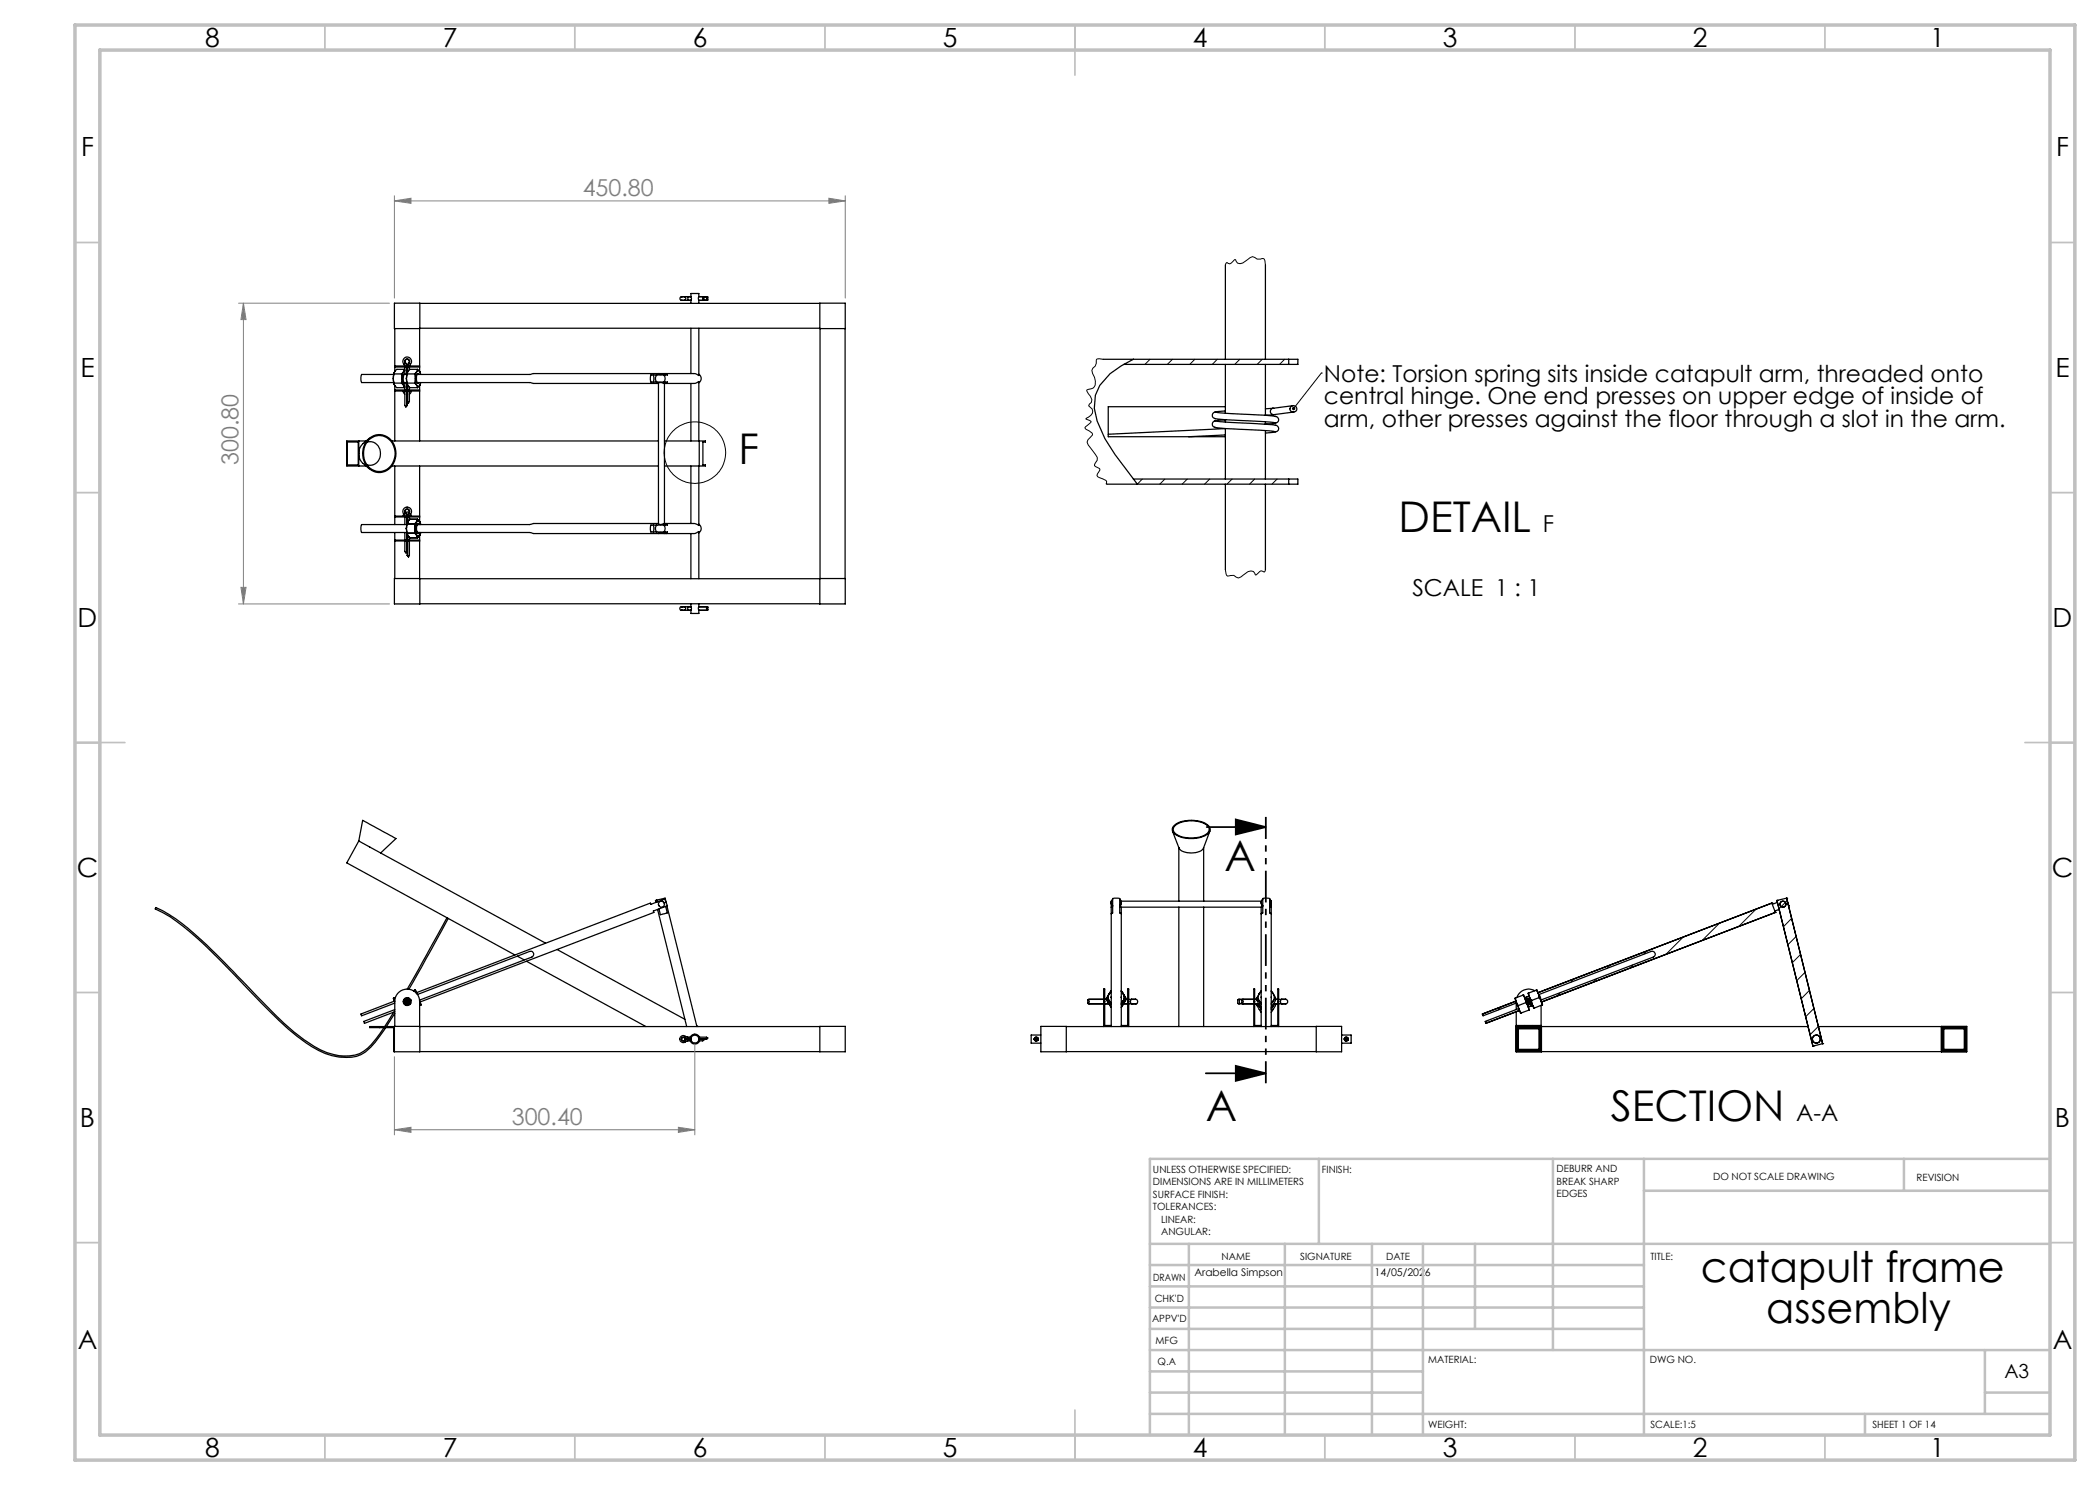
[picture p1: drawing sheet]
<svg xmlns="http://www.w3.org/2000/svg" width="420mm" height="297mm" viewBox="0 0 420 297" stroke-linecap="round" stroke-linejoin="round" font-family="sans-serif">
<g fill="none" stroke="#000" stroke-width=".25">
<path d="M136.3 59.3a.38 .38 0 0 0-.3 .4 .38 .38 0 0 0 .3 .4M136.3 59.3h.1M136.3 59.3h.6M136.9 59.3a.43 .43 0 0 1 0 .8M136.9 59.3h.7M136.9 59.3h.1M137.6 59.3v.8M137.6 59.3h.1M137.6 59.3h.6M139.8 59.3h1.6M140.6 59.3l.2 .1M140.8 59.4h.5"/>
<path d="M140.8 59.4a.3 .3 0 0 0-.3 .3 .3 .3 0 0 0 .3 .3M140.8 59.4v.6M141.3 59.4v.6M141.4 59.3l.2 .1v.6l-.2 .1M141.4 59.3l-.1 .1M245.1 53v18.9M253.1 53v18.9M78.7 75.7l.1 .9M78.7 75.7l.1 1.2M78.7 74.9h-6.4l-.1 .6 .1 1h6.4M78.8 74.8l-.1 .9M78.8 76.6l.2 .5"/>
<path d="M78.8 76.6h1.5M78.8 74.8h1.5M78.8 74.5l-.1 1.2M79 77.1l.4 .4h1.5M79 74.3l-.2 .5M79 73.2h4.9M79 73.4h4.9M79 78h4.9M79 78.2h4.9M79 65.7v8.6M79 77.1v11.1M80.3 74.8l.1 .9"/>
<path d="M80.3 76.6l.4 .5M80.4 75.7l-.1 .9M80.4 75.7l.3 1.4M80.6 78.2l.4 .6M80.7 74.3l-.3 1.4M80.7 77.1l.3 .2M80.7 74.3l-.4 .5M80.7 77.1l.2 .4M80.8 72.8a.87 .87 0 0 1 0-1.2 .87 .87 0 0 1 1.2 0 .87 .87 0 0 1 .1 1.2M80.8 72.8l.2 .4M80.9 73.9l-.2 .4M80.9 73.9h-1.5l-.4 .4"/>
<path d="M80.9 73.9l.1 .1M81 78.2v2.9l.2 .3 .2-.2M81 74.1l-.3 .2M81 74.7a1.69 1.69 0 0 0 0 2M81 73.4v1.5h-.2h.6M81 76.5v1.5M81 77.5h-.1M81.1 72.6a.49 .49 0 0 1 0-.7 .49 .49 0 0 1 .7 0 .49 .49 0 0 1 0 .7M81.1 72.6l.3 .6M81.1 72.6l-.3 .2M81.1 72.6a.43 .43 0 0 1 0-.6 .43 .43 0 0 1 .6 0 .43 .43 0 0 1 0 .6M81.1 72.6h.1"/>
<path d="M81.3 75.7l.1 .9M81.3 75.7l.2 1.2M81.4 73.4v1.5M81.4 76.5v1.5M81.4 78.2v3M81.4 76.5h-.6h.2M81.4 74.8l-.1 .9M81.4 76.6l.2 .5 .4 .4h1.5M81.4 73.4v1.2M81.4 76.8v1.2M81.4 76.6h1.5M81.4 74.8h1.5"/>
<path d="M81.5 74.5l-.2 1.2M81.5 73.4v1M81.5 76.9v1.1M81.5 78.2v2.2M81.7 72.6l-.2 .6M81.7 72.6h.1M81.8 72.6l-.3 .6M81.8 72.6l.3 .2M81.9 78.2v2.1l-.2 .3-.2-.2M81.9 73.4v.5M81.9 77.4v.6M82.1 72.8l-.2 .4"/>
<path d="M82.2 78.2v.3l-.3 .3M82.9 74.8l.2 .9M82.9 76.6l.5 .5M83.1 75.7l-.2 .9M83.1 75.7l.3 1.4M83.4 74.3l-.3 1.4M83.4 74.3a.29 .29 0 0 1 .2-.2 .29 .29 0 0 1 .3 .2M83.4 77.1a.29 .29 0 0 0 .2 .2 .29 .29 0 0 0 .3-.2M83.4 74.3l-.5 .5M83.4 77.1l.1 .4M83.5 73.9h-1.5l-.4 .4-.2 .5M83.5 73.9l-.1 .4"/>
<path d="M83.5 73.9l.4 .4M83.6 76.5h-.2l48.3 .2M83.9 74.9l-.2-.2a1.52 1.52 0 0 0-.2 2l.4-.2M83.9 74.3l.2 .6M83.9 77.1l-.4 .4M83.9 74.3l.1 .2M83.9 77.1v11.1M84 60.6l-.1 13.7M84 65.6h80M84 76.9l-.1 .2M84.1 76.5l-.2 .6M130.7 75l.1 .5-.1 .9"/>
<path d="M131.3 75a1.13 1.13 0 0 0 0 1.4M131.7 74.7h.1M131.7 74.7l-48.3 .2h.2M131.7 74.7h1.2M131.7 76.7a.96 .96 0 0 1 1.2 0h6l.9-.4v11.9M131.7 74.7a.99 .99 0 0 0 1.2 0M131.7 76.7v28a.93 .93 0 0 0 1.2 0h6l.9 .4M132.8 75a1.02 1.02 0 0 1 0 1.4M132.9 76.7v28M133 75a.27 .27 0 0 1 .2-.3 .27 .27 0 0 1 .3 .3h-3.3l-.1 .2 .1 1.2h3.3l-.2 .3-.3-.3M136.3 60.1h.1M136.3 60.1h.6"/>
<path d="M136.9 60.1h.7M136.9 60.1h.1M137.6 60.1h.1M137.6 60.1h.6M138.2 60.7l.1-.9-.1-1.1h1.6l-.1 .9 .1 1.1M138.2 65.6v9.1M138.2 76.7v11.5M139.8 74.9a1 1 0 0 1 0 1.6M139.8 65.6v9.5l-.9-.4h-6M139.8 60.1h1.6M140.8 60h.5M140.8 60l-.2 .1"/>
<path d="M141.3 60l.1 .1M164 60.6v5.1h5.1v-5.1h-90.2v5.1h5.1M164 65.7v50M169 65.7v50M220.6 71.9h37.1M224.8 72.9h32.9M226.7 71.9l-2.4 1.3-2.3 1.6-2 2.3-.9 2-.2 2.6 .5 2.5 1.6 3.5 2 3.2 4.5 5.9M245.1 72.9v9.8M253.1 72.9v10.2M257.7 71.9h1.9v1h-1.9M257.7 71.9v1M69.4 88.4h2.2v4.6h-2.2z"/>
<path d="M71.8 88.2v5M73.2 88.2h-3.8v5h3.8M73.4 88.5a2.25 2.25 0 0 1 2.4 .8 2.25 2.25 0 0 1 0 2.6 1.96 1.96 0 0 1-2.4 1.1M73.6 87.9a3.2 3.2 0 0 1 3.5-.7 3.2 3.2 0 0 1 2.1 3 3.5 3.5 0 0 1-4.4 4.1 4 4 0 0 1-1.2-6.4zM73.7 88a3.1 3.1 0 0 1 3.3-.7 3.1 3.1 0 0 1 2 2.7 3.4 3.4 0 0 1-3.7 4.3 3.8 3.8 0 0 1-1.6-6.3zM73.9 87.7a5.5 5.5 0 0 0-1.9 1.8 2.75 2.75 0 0 0 .6 3.2l1.3 1.1M78.4 93.2h53.3M78.4 88.2h53.3M79 93.2v11.7M81.4 80.3l.1 .1M83.9 93.2v11.1M132.9 93.2h6.9"/>
<path d="M132.9 88.2h6.9M138.2 93.2v11.5M139.8 93.2v11.9M139.8 88.2h1.3v.2h-.5v4.6h.5v.2h-1.3M139.8 88.2v5M221.4 96.8h36.3M221.7 86.9l23.4-1.2v10.1M226.7 95.8h31M242.9 85.4l2.3 .3 9.7 .6M242.9 83.7l2.3 .3 9.7 .6M243.1 84.2a.67 .67 0 0 0-.6 .6 .67 .67 0 0 0 .6 .7M243.1 82.4a.67 .67 0 0 0-.6 .7 .67 .67 0 0 0 .6 .6"/>
<path d="M243.3 84.2l11.9 .9M243.3 82.4l2.9 .3 6.7 .3 2.3 .3M245.1 82.2l-2.2 .2M245.1 87l-7.4 .3M245.1 83.9v.5M245.1 96.8v17.1M245.1 81.3h-23.4v6h23.4M245.2 84l-2.3 .2M253.1 84.3v.5M253.1 86.1v9.7M253.1 96.8v17.1M254.6 81.7l-1.5 .1"/>
<path d="M254.6 81.7h.1M254.6 81.7a.64 .64 0 0 0-.5 .7 .64 .64 0 0 0 .6 .5M254.7 82.9l-1.7 .2M255.1 85.1a.65 .65 0 0 1 .6 .6 .65 .65 0 0 1-.6 .7M255.1 83.3a.65 .65 0 0 1 .6 .6 .65 .65 0 0 1-.6 .7M255.2 84.6l-2.2 .2M255.2 86.4l-2.1 .2M257.7 95.8h1.9v1h-1.9M257.7 95.8v1M258.6 81.1l-4 .6M258.8 82.4l-4.1 .5M79 103.2h4.9"/>
<path d="M79 103.4h4.9M79 108.2h4.9M79 108h4.9M79 106.5v9.2M80.8 102.8l-.2 .4M80.8 102.9a.87 .87 0 0 1 0-1.2 .87 .87 0 0 1 1.2 0 .87 .87 0 0 1 .1 1.2M80.8 102.9l.2 .3M81 108.2v2.1a.2 .2 0 0 0 .1 .2 .2 .2 0 0 0 .3-.1M81 103.4v1.5M81 106.5v1.5M81.1 102.6a.5 .5 0 0 1 0-.7 .5 .5 0 0 1 .7 0 .5 .5 0 0 1 0 .7M81.1 102.5h.7"/>
<path d="M81.1 102.6l.3 .6M81.1 102.6l-.3 .3M81.1 102.5v.1M81.1 102.5l.3 .7M81.1 102.5a.41 .41 0 0 1 0-.5 .41 .41 0 0 1 .6 0 .41 .41 0 0 1 0 .5M81.3 105.7l.1 .9M81.3 105.7v.1M81.3 105.4v.3M81.4 103.4v1.5M81.4 106.5v1.5M81.4 108.2v2.2M81.4 104.9h-9.1l-.1 .6 .1 1h9.1"/>
<path d="M81.4 108.2v2.9l.1 .1M81.4 110.3v.1M81.4 104.8l-.1 .9M81.4 106.6l.2 .5M81.4 103.4v1.3M81.4 106.7v1.3M81.4 106.6h1.5M81.4 104.8h1.5M81.5 104.5h.1M81.5 103.4v1.1M81.5 107v1M81.5 108.2v3"/>
<path d="M81.6 107.1l.4 .5M81.6 104.3l-.2 .5M81.7 102.5l.1 .1M81.7 102.5l-.2 .7M81.8 102.6l-.3 .6M81.8 102.6l.3 .3M81.9 108.2v2.9l-.2 .3-.2-.2M81.9 103.4v.6M81.9 107.5v.5M82 103.9l-.4 .4M82 107.6h1.5M82 103.9h1.5"/>
<path d="M82.1 102.9l-.2 .3M82.1 102.8l.1 .4M82.9 104.8l.2 .9M82.9 106.6l.5 .5M83.1 105.7l-.2 .9M83.1 105.7l.3 1.4M83.4 104.3l-.3 1.4M83.4 104.3a.29 .29 0 0 1 .2-.2 .29 .29 0 0 1 .3 .2M83.4 107.1a.29 .29 0 0 0 .2 .2 .29 .29 0 0 0 .3-.2M83.4 104.3l-.5 .5M83.4 107.1l.1 .5M83.5 103.9l-.1 .4"/>
<path d="M83.5 103.9l.4 .4M83.6 106.5h-.2h22.5l.8 .2h25M83.9 104.9l-.2-.2a1.55 1.55 0 0 0-.1 2l.3-.2M83.9 104.3l.2 .6M83.9 107.1l-.4 .5M83.9 104.3l.1 .2M83.9 107.1l.1 13.7h-5.1v-5.1h5.1M84 115.7h80M84 106.9l-.1 .2M84 104.5h.1M84 106.9h.1M84.1 106.5l-.2 .6"/>
<path d="M130.7 105l.1 .5-.1 .9M131.3 105a1.08 1.08 0 0 0 0 1.4M131.7 104.7h-25l-.8 .2h-22.5h.2M131.7 106.7h1.2M131.7 106.7a.91 .91 0 0 1 1.2 0M131.7 106.7h.1M132.8 105a.98 .98 0 0 1 0 1.4M132.9 106.7h6l.9-.4v9.4M133 105l.2-.3 .3 .3h-3.3l-.1 .5 .1 .9h3.3l-.3 .3-.2-.3M138.2 106.7v9M139.8 104.8a1.03 1.03 0 0 1 0 1.8M164 115.7h5.1v5.1h-5.1z"/>
<path d="M84 120.8h80M136.3 121.4a.35 .35 0 0 0-.3 .3 .35 .35 0 0 0 .3 .4M136.3 122.1h.1M136.3 122.1h.6M136.3 121.4h.1M136.3 121.4h.6M136.9 121.4a.4 .4 0 0 1 0 .7M136.9 121.4h.6M136.9 122.1h.6M136.9 122.1h.1M136.9 121.4h.1M137.5 121.4v.7"/>
<path d="M137.5 122.1h.1M137.5 121.4h.1M137.5 122.1h.7M137.5 121.4h.7M138.2 120.8l.1 .8-.1 1.1h1.6l-.1-1 .1-.9M139.8 121.4h1.8M141.6 121.4a.28 .28 0 0 0-.3 .3 .28 .28 0 0 0 .3 .3M141.6 122l-1.8 .1M141.6 121.4v.6M71.8 168.2l.7-4.1 6.7 3.6-3.1 2.9M71.8 168.2l-2.4 4.4 33.6 18.4M71.8 168.2l37.3 20.4"/>
<path d="M132.8 179.7l.2-.1 .2 .9M132.8 179.7v.2M132.8 179.7l-1.5 .3M222.5 179.8a.94 .94 0 0 0 0 1.3M223.9 179.8a.87 .87 0 0 1 0 1.3M234.5 166.2l1.3 3.4a3.4 3.4 0 0 0 3.7 .8l.7-.2 .5-.6 1.3-3.4M234.8 165.3a5.5 5.5 0 0 1 6.9 0 1.25 1.25 0 0 1-1 1.8 6 6 0 0 1-5.8-.6l-.3-.7zM234.9 165.1a6.2 6.2 0 0 1 6.7 0 1.08 1.08 0 0 1-.3 1.8 6.4 6.4 0 0 1-6.4-.2l-.4-.7v-.5zM235.8 169.5v10.7M240.7 169.5v10.7M252.6 179.8a.87 .87 0 0 0 0 1.3M253.9 179.8a.87 .87 0 0 1 0 1.3"/>
<path d="M357.3 179.6h.1M357.3 179.6l7.2 29.1M357.3 179.6l-1.9 .5M78.7 199.7l.1-.1 .1 .6zM79.1 199.5l-.3 .1M80.8 199.9l-.1 .1M80.9 199.8h.1M80.9 199.9h.2M81 199.8h.1M81.1 199.8h.6M81.1 199.9h.3M81.1 199.9a.49 .49 0 0 0-.3 .4 .49 .49 0 0 0 .3 .5"/>
<path d="M81.1 199.8v.1M81.2 200l-.2 .3 .2 .4M81.2 200v.7M81.4 199.9h.1M81.4 199.9l-.2 .1M81.4 199.9v.8M81.5 199.9h-.1M81.5 199.9l.2 .1M81.5 199.9h.2M81.6 199.6l.4 .5M81.6 199.5l.5 1.3M81.7 199.6l.3 .5"/>
<path d="M81.7 199.6l-1 .4M81.7 200l.2 .2v.3l-.2 .2M81.7 200v.7M82.9 198l.5 .7M82.9 198l-.2 .2M83.1 198h-.2M83.1 198l.3 .7M83.3 198.5l46.8-17.9 .1 .3 2.8-1.1 .5 1.3-2.8 1.1 .1 .3-46.8 17.9M83.5 198.9l22.4-8.6a.6 .6 0 0 1 .8 .3 .6 .6 0 0 1-.3 .8l-22.5 8.6M89.4 183.5l-7.9 14.3M89.6 183.7l-7.8 14.2M103.5 191.2l1.3 .8"/>
<path d="M105.3 192.3l23.9 13M111.4 189.9l25.6 14M131.3 180l-.2 .1 .1 .4M131.3 180l.1 .4M131.5 181.9l5.8 23.4M131.7 180.9l.1 .2M132.2 180.3h.4l.3 .3v.3M133.1 181.3l.4 1.3-1.4 .3-.3-1.1M133.4 181.2l6 24.1M217.6 200a.37 .37 0 0 1 .3 .3 .37 .37 0 0 1-.3 .4M217.6 200v.7M217.8 199.8h2.9"/>
<path d="M220.7 199.9l-3.1 .1M220.9 199.8h.5M220.9 199.9h.5M221.4 199.5l.5 .7M221.4 199.5v.6M221.9 198.7a1.46 1.46 0 0 0 0 1.5M221.9 198.7l-.5 .8M222.2 198.3l-.3 .4M222.2 199.4v.1M222.2 198.2l-.3 .5zM222.2 180.6l.2 .7v.1h-.2M222.2 182.8l.3-.2v-2.9l.3-.1 1.1 .1v2.9l.4 .2"/>
<path d="M222.2 181.4v23.9M222.3 180.2l-.1 1.2M224.2 180.2h28.1M224.3 198.3l.3 .4M224.3 198.2l.3 .5zM224.3 180.5l-.3 .9h28.4l-.2-.9M224.3 181.4v23.9M224.6 198.7a1.29 1.29 0 0 1 0 1.5M224.6 198.7l.5 .8M225.1 199.5l-.5 .7M225.1 199.8h.4M225.1 199.5v.6"/>
<path d="M225.1 199.9h.4M225.7 199.9h.6M226.3 199.9h.9M226.3 199.9a.52 .52 0 0 0 0 .9M227.2 199.9a.44 .44 0 0 1 .3 .4 .44 .44 0 0 1-.3 .5M235.8 181.4v23.9M240.7 181.4v23.9M247.8 199.8h3M247.9 199.9l-.4 .1v.7h.4M247.9 199.9v.8M247.9 199.9h.5M248.4 200a.37 .37 0 0 1 .3 .3 .37 .37 0 0 1-.3 .4"/>
<path d="M248.4 200v.7M250.8 199.9l-2.4 .1M250.9 199.8h.5M250.9 199.9h.5M251.4 199.5v.6l.8 1.4M251.4 199.5l.4 .7M251.8 198.7a1.46 1.46 0 0 0 0 1.5M251.8 198.7l-.4 .8M252.2 198.3l-.4 .4M252.2 199.4v.1M252.2 198.2l-.4 .5M252.2 182.8l.4-.2v-2.9l.3-.1 1 .1v2.9l.3 .2"/>
<path d="M252.2 181.4v23.9M254.2 180.2v1.2M254.2 198.3l.4 .4M254.2 198.2l.4 .5M254.2 180.6l-.2 .8h.2M254.2 181.4v23.9M254.6 198.7a1.46 1.46 0 0 1 0 1.5M254.6 198.7l.5 .8M255.1 199.5a2.53 2.53 0 0 1-.9 2M255.1 199.5l-.5 .7M255.1 199.8h.5M255.1 199.9h.5"/>
<path d="M255.7 199.9h.6M256.3 199.9h.9M256.3 199.9a.52 .52 0 0 0 0 .9M257.2 199.9a.45 .45 0 0 1 .3 .4 .45 .45 0 0 1-.3 .5M303.1 199.6l.1 .8M303.1 199.6l-.1 .1 .2 .7M304.6 199l.4 .7M304.6 199h.2l.2 .7M304.6 199l-1.5 .6M305 199.7l.2 .8M305 199.7l.6 1.5M305.2 199.9h.2"/>
<path d="M305.3 199.8h.1M305.4 199.8h.7M305.4 199.9h.2M305.4 199.9l-.2 .2M305.4 199.8v.1M305.5 200l-.2 .2v.3l.2 .2M305.5 200v.7M305.6 199.9l-.1 .1M305.6 199.9h.2M305.7 198.6l.2 .8M305.7 198.6l-.1 .1 .3 .7M305.8 199.9v.8"/>
<path d="M305.8 199.9h.1M305.8 199.9l.2 .1M305.8 199.9h.3M305.8 199.2l-.9 .4M305.9 199.4l.4 .7M305.9 199.4l.6 1.5M306 199.6l-.9 .3M306 200l.2 .3-.2 .4M306 200v.7M307 198.2a2.51 2.51 0 0 0-3.6 1.3M307.2 198l.5 .7M307.2 198h.2l.3 .7"/>
<path d="M307.2 198l-1.5 .6M307.7 198.7l.1 .8M307.7 198.7l.5 1.5M307.7 198.9l22.5-8.6a.6 .6 0 0 1 .8 .3 .6 .6 0 0 1-.3 .8l-22.5 8.6M307.8 198.9l.4 1.1M307.8 199.5l.4 .7M307.8 199.5l-1.5 .6M354.4 180.6h.1M354.4 180.6l-46.8 17.9M354.4 180.6l.7 1.9M355.1 182.5h.1M355.1 182.5l-46.8 17.9"/>
<path d="M355.4 180.1h.1M355.4 180.1l7.2 29.1M355.5 180.5l-1 .4M355.8 181.9l-.8 .3M357.5 180.5l.2 .7M76 205.3h-2.1v.2h2.1M76 205.3v.2M76 205.5h2.7v2.8M76.8 205.5a13.6 13.6 0 0 1-4.9 5.2 10.5 10.5 0 0 1-9-1.4 58.6 58.6 0 0 1-11.7-10.2l-6.3-6.6a71.9 71.9 0 0 0-11.1-9.6l-2.6-1.4-.2 .3a34.4 34.4 0 0 1 8.8 6.2l4.3 4.1 8.2 8.6a48.6 48.6 0 0 0 11.4 9.4 10.4 10.4 0 0 0 8.5 .8 16.3 16.3 0 0 0 5-5.4M78.7 208.3v2h.2M78.7 208.3h.2M78.8 202.4l-1.9 2.9"/>
<path d="M78.9 205.3v5.1h5.1l-.1-10.1a2.49 2.49 0 0 0-2.5-2.5 2.49 2.49 0 0 0-2.4 2.5v5M79 202.7l-1.7 2.6M79 201.9l-6.3 2.4 .2 .4 6.1-2.4M79 200.2l-6.8 2.6v.2l.1 .2 6.7-2.6M80.7 200.7l.2 .1M80.9 200.8h.1M80.9 200.8h.2M81 200.8h.1M81 200.8l.2 .3M81.1 200.8h.7M81.1 200.8h.1M81.1 200.8h.3"/>
<path d="M81.1 200.8l.1 .2M81.2 200.7l.2 .1M81.4 200.7l.1 .1M81.4 200.7v.1M81.5 200.8h.3M81.7 200.7l-.2 .1M81.8 200.8h.1M81.9 200.8h.1M82 200.1l.1 .6M82 200.6l-.2 .2M82.1 200.7l-1 .4M82.2 200l-.2 .1"/>
<path d="M83.9 200.2l.2 .8M83.9 200.2l.3 .8M84 210.3h80M84.1 201l-.2 .1M84.2 201h-.1M136.9 207.6a.33 .33 0 0 0-.5 0 .33 .33 0 0 0 0 .4 .33 .33 0 0 0 .5 .1M136.9 208.1h.1M136.9 207.6l.6 .2M136.9 207.5a.4 .4 0 0 0-.5 0 .4 .4 0 0 0 0 .6 .4 .4 0 0 0 .5 0M136.9 207.5v.1M136.9 207.5l.6 .2M136.9 208.1l.2 .2"/>
<path d="M137.1 207.3a.7 .7 0 0 0-.9 0 .7 .7 0 0 0 0 1 .7 .7 0 0 0 .9 0M137.1 207.3l.4 .1M137.1 207.3l-.2 .2M137.5 208.2l-.4 .1M137.5 207.7v.1M137.5 207.8v.1M137.5 207.9l-.6 .2M137.5 207.8l-.6 .3M137.5 207.4v.3M137.5 207.9v.3M137.5 207.4h.8M137.5 208.2h.8"/>
<path d="M137.5 207.8h.7M137.5 207.7h.7M137.5 207.9h.7M138 207.4a1.03 1.03 0 0 1 1-.6 1.03 1.03 0 0 1 .9 .6M138 208.2a1 1 0 0 0 1 .6 1 1 0 0 0 .9-.6M139.3 205.2l.3 .1M139.7 207.4h1.6l.3 .2-.2 .1M139.8 207.7h1.6M139.8 207.9h.8M140.5 207.8l.1 .1M140.6 207.9l.2 .1-.3 .2h-.8M141.4 207.7l-1.6 .1"/>
<path d="M164 205.3v5.1h5.1v-5.1h-93.1M206.9 207.7v.1M206.9 207.9v.1M206.9 207.7h.1M206.9 207.6l.4-.2 .2 .2M206.9 207.6v.1M206.9 207.8v.1M206.9 208l.2 .2 .4-.2M206.9 207.8h.6M206.9 208h.6M206.9 207.6h.6M207.5 207.6l.1 .1"/>
<path d="M207.5 207.8l.1 .1M207.6 207.7v.2M207.6 207.7l-.1 .1M207.6 207.9l-.1 .1M207.6 207.9v.1M207.6 207.7h.1M208.2 207h-2v1.6h2M213.3 210.3h49.9M213.3 205.3v5.1h-5.1v-5.1h60.1v5.1h-5.1v-5.1M217.6 200.7l3.1 .1M220.7 200.3v-2.5h.2v2.5M220.7 200.3h.2"/>
<path d="M220.7 200.3v5M220.9 200.8h.9M220.9 200.3v4.8h1.3M221.4 200.1l.5 .8M221.9 200.2l.3 .4M221.9 200.2l.3 .7zM221.9 200.9l.3 .6zM224.6 200.2l-.3 .4M224.6 200.2l-.3 .7zM224.6 200.9l-.3 .6zM224.7 200.8h.8M225.1 200.1l-.5 .8"/>
<path d="M225.5 200.3v-2.5h.2v2.5M225.5 200.3h.2M225.5 200.3v4.8h-1.2M225.7 200.8h.6M225.7 200.3v5M226.3 200.8h.9M226.3 200.8h.1M227.2 200.8h.1M247.8 200.8h3M247.9 200.7h.5M248.4 200.7l.2 .1M250.8 200.3v-2.5h.1v2.5"/>
<path d="M250.8 200.3h.1M250.8 200.3v5M250.9 200.8h.9M250.9 200.3v4.8h1.3M251.4 200.8v.3l.8 1.4M251.6 200.8l.2 .4M251.7 200.8l.1 .4M251.8 201.2l.4 .4M251.8 201.2l.4 .7M251.8 200.2l.4 .4M251.8 200.2l.4 .7M254.6 201.2l-.4 .4"/>
<path d="M254.6 201.2l-.4 .7M254.6 200.2l-.4 .4M254.6 200.2l-.4 .7M254.7 200.8h.9M254.8 200.8l-.2 .4M254.9 200.8l-.3 .4M255.1 200.8v.3l-.9 1.4M255.6 200.3v-2.5h.1v2.5M255.6 200.3h.1M255.6 200.3v4.8h-1.4M255.7 200.8h.6M255.7 200.3v5"/>
<path d="M256.3 200.8h.9M256.3 200.8h.1M256.4 200.8h.8M268.3 207h1.9v1.6h-1.9M268.9 207.9l.1 .1M268.9 207.7l.1 .1M268.9 207.9v.1M268.9 207.7h.1M269 208l.1 .2 .5-.2M269 207.8l-.1 .1M269 207.6l-.1 .1M269 207.6l.2-.2 .4 .2"/>
<path d="M269 207.8h.6M269 208h.6M269 207.6h.6M269.6 207.8v.1M269.6 207.6v.1M269.6 207.7v.2M269.6 207.9v.1M269.6 207.7v.1M269.6 207.7h.1M296.5 202.8h.1M297.2 204.6l6.7-2.5zM303.2 200.2l-6.7 2.6"/>
<path d="M303.2 200.4l.5 .7M303.2 200.4l.6 1.5M303.2 205.1h1.7M303.2 200.6v1.3M303.3 200.6l-6.7 2.6-.1-.4M303.4 205.5h4.6v4.6h-4.6zM303.7 201.1l.1 .8M303.7 205.8h4.1v4.1h-4.1zM303.7 201.7l-6.7 2.6 .2 .3M303.8 201.9l.4 .7M303.8 201.9l.3 .8 .1-.1M304.9 205.1h1.6"/>
<path d="M304.9 205.1v.2M305.2 200.5l.4 .7M305.2 200.5l-1.5 .6M305.5 200.7l.1 .1M305.6 201.2l.2 .8M305.6 201.2l.3 .8h-.1M305.6 200.8h-.2h.7M305.6 201.4l.9-.3-.8 .3M305.8 200.7l-.2 .1M305.8 200.7v.1M305.8 202l-1.6 .6M305.8 200.8h.3"/>
<path d="M306 200.7l-.2 .1M306.1 200.8h.1zM306.1 200.8h.1M306.3 200.1l.2 .8M306.3 200.6l-.2 .2M306.4 200.7l-.9 .3M306.5 200.9l.4 .7M306.5 200.9v.1a.44 .44 0 0 0 .4 .6M306.5 205.1h1.7M306.5 205.1v.2M308.2 200.2l.2 .8M308.2 200.2l.3 .7-.1 .1"/>
<path d="M308.2 201.1v9.2h-5v-8M308.3 205.3v5.1h-5.1v-5.1h58.4M308.4 201l-1.5 .6M362.6 209.2h.1M364.5 208.7h.1M364.5 208.7l-1.9 .5M388.3 205.3v5.1h5v-5.1h-29.6M388.3 205.3v5M388.5 205.5h4.6v4.6h-4.6zM388.8 205.8h4.1v4.1h-4.1zM393.3 205.3v5h-85"/>
<circle cx="258.6" cy="81.8" r=".66"/>
<circle cx="132.3" cy="180.8" r=".6"/>
<circle cx="356.6" cy="180.8" r=".6"/>
<circle cx="81.4" cy="200.3" r=".8"/>
<circle cx="139" cy="207.8" r=".8"/>
<circle cx="207.2" cy="207.8" r=".41"/>
<circle cx="269.2" cy="207.8" r=".41"/>
<circle cx="363.3" cy="207.8" r=".81"/>
</g>
<g fill="none" stroke="#000" stroke-width=".2">
<path d="M245.1 53l.2-.5 .3 .2a1.15 1.15 0 0 0 1.3-.8h.2a1.04 1.04 0 0 0 1.5 .7l.9-.7a1.11 1.11 0 0 1 1.9-.1l1.3-.1 .3 .4 .1 .9M220.6 71.9l-.7-.1-.6 .1a1.71 1.71 0 0 1-.7 1.7l-.2 .5 .1 .6a2.66 2.66 0 0 1 .4 2.7l-.3 .2-1.3 .5 1.1 1.8-.1 .6-.6 .6 .2 .2a1.12 1.12 0 0 1 .7 1.1 1.12 1.12 0 0 1-.9 1l-.5 .4 1 .5-1.2 1.2 .2 .4 .6 .3 .7 .6v.2l-.9 .9-.2 .5 .2 .6 1.9 2.5-.1 .6-.5 .9a1.25 1.25 0 0 0 1 .7l.1 .3-.6 1.1 .2 .3 1.6 .7 .1 .2-.1 .5h.2M230 71.9l-1 1M234.5 71.9l-1 1M239 71.9l-1.1 1M243.5 71.9l-1 1M248 71.9l-1.1 1M252.4 71.9l-1 1M256.9 71.9l-1 1M264.3 74.6h.1M264.3 74.6l-5.6 7.1M228.5 95.8l-1 1"/>
<path d="M233 95.8l-1 1M237.5 95.8l-1.1 1M241.9 95.8l-1 1M246.4 95.8l-1 1M250.9 95.8l-1 1M255.4 95.8l-1 1M245.1 113.9l.1 .9 .3 .4 1.3-.1 .9 .5 1.9-1.3 .6-.1a1.11 1.11 0 0 1 .9 .8l1.1-.8 .7 .2 .2-.5M312.1 198.5l-.7 .7M314.8 195.8l-.7 .7M319.3 195.8l-.7 .6M322.1 193l-.7 .7M326.6 193l-.7 .6"/>
<path d="M329.4 190.2l-.7 .7M336.7 187.4l-3.5 3.4M343.9 184.6l-3.4 3.5M351.2 181.8l-3.4 3.5M355.1 182.5h-.1M357.4 180.1l-1.6 1.6M358.3 183.7l-1.6 1.6M359.2 187.3l-1.6 1.6M360.1 190.9l-1.6 1.6M361 194.5l-1.7 1.6M361.9 198.1l-1.6 1.6M297.5 204.1l-.4 .4"/>
<path d="M300.2 201.4l-.6 .6M303.4 207.1l-.2 .3M305 210.1l-.2 .2M305.3 205.3l-.2 .2M308.2 206.8l-.2 .2M362.8 201.7l-1.7 1.6M363.7 205.3l-1.7 1.6M388.5 207.4l-.2 .2M390.3 210.1l-.2 .2M390.6 205.3l-.2 .2M393.3 207.1l-.2 .2"/>
<circle cx="139" cy="90.5" r="6.2"/>
</g>
<path d="M241.3 165.4h11.9M247.2 163.9l6 1.5-6 1.5zM241.2 214.7h12M247.2 213.2l6 1.5-6 1.5z" fill="none" stroke="#000" stroke-width=".35"/>
<g fill="none" stroke="#808080" stroke-width=".2">
<path d="M78.9 39.2v20.4M165.8 39.6l3.3 .6-3.3 .5zM169.1 39.2v20.4M78.9 40.2l3.3-.6v1.1zM78.9 40.2h90.2M47.7 60.6h30.2M48.7 60.6l.5 3.3h-1zM48.7 60.6v60.2M48.2 117.5h1l-.5 3.3zM47.7 120.8h30.2M78.9 211.3v15.7M139 208.8v18.2"/>
<path d="M78.9 226l3.3-.5v1zM78.9 226h60.1M135.7 225.5l3.3 .5-3.3 .5z"/>
</g>
<path d="M253.2 163.4v53.3" fill="none" stroke="#000" stroke-width=".35" stroke-dasharray="6.3 1.3 1.3 1.3 1.3 1.3" stroke-dashoffset="1.9" stroke-linecap="butt"/>
<g fill="none" stroke="#c0c0c0" stroke-width=".35">
<path d="M65 5v5M115 5v5M165 5v5M215 5v10M265 5v5M315 5v5M365 5v5M15 48.5h5M410 48.5h5M15 98.5h5M410 98.5h5M15 148.5h10"/>
<path d="M405 148.5h10M15 198.5h5M410 198.5h5M15 248.5h5M410 248.5h5M65 287v5M115 287v5M165 287v5M215 282v10M265 287v5M315 287v5M365 287v5"/>
</g>
<g fill="none" stroke="#c0c0c0" stroke-width=".5">
<path d="M263.8 231.8v17M310.6 231.8v38.2M328.8 231.8v55.2M328.8 238.2h81.2M380.8 231.8v6.4M410 231.8h-180v55.2M230 248.8h180M230 257.3h98.8M230 253h98.8M237.8 248.8v38.2M257 248.8v38.2M274.4 248.8v38.2"/>
<path d="M284.6 248.8v38.2M295 248.8v17M230 265.8h98.8M230 261.5h98.8M230 278.5h54.6M230 274.3h54.6M230 270h180M397 278.5h13M397 270v12.8M230 282.8h180M373 282.8v4.2"/>
</g>
<path d="M15 5h400v287h-400zM20 10h390v277h-390z" fill="none" stroke="#c0c0c0" stroke-width=".7"/>
<g fill="#000">
<path d="M258.4 81.5a.34 .34 0 0 1 .5-.1 .34 .34 0 0 1 .1 .5 .34 .34 0 0 1-.5 .1l.2-.3-.2 .3z"/>
<path d="M247.2 163.9l6 1.5-6 1.5zM247.2 213.2l6 1.5-6 1.5z"/>
</g>
<g fill="#808080">
<path d="M78.9 40.2l3.3-.6v1.1zM165.8 39.6l3.3 .6-3.3 .5z"/>
<path d="M135.7 225.5l3.3 .5-3.3 .5zM78.9 226l3.3-.5v1z"/>
<path d="M48.2 117.5h1l-.5 3.3zM48.7 60.6l.5 3.3h-1z"/>
</g>
<g font-size="8.5">
<text x="147.7" y="92.9">F</text>
<text x="279.7" y="106.4">DETAIL</text>
<text x="244.9" y="174.2">A</text>
<text x="241.2" y="224.3">A</text>
<text x="322.1" y="224.2">SECTION</text>
<text x="340.2" y="256.4">catapult frame</text>
<text x="353.2" y="264.5">assembly</text>
</g>
<g font-size="5.3">
<text x="41" y="9.5">8</text>
<text x="88.5" y="9.5">7</text>
<text x="138.5" y="9.5">6</text>
<text x="188.5" y="9.5">5</text>
<text x="238.5" y="9.5">4</text>
<text x="288.5" y="9.5">3</text>
<text x="338.5" y="9.5">2</text>
<text x="386" y="9.5">1</text>
<text x="16.2" y="31.2">F</text>
<text x="411.2" y="31.2">F</text>
<text x="16.1" y="75.5">E</text>
<text x="411.1" y="75.5">E</text>
<text x="15.5" y="125.5">D</text>
<text x="410.5" y="125.5">D</text>
<text x="15.4" y="175.5">C</text>
<text x="410.4" y="175.5">C</text>
<text x="16" y="225.5">B</text>
<text x="411" y="225.5">B</text>
<text x="15.5" y="269.7">A</text>
<text x="410.5" y="269.7">A</text>
<text x="41" y="291.5">8</text>
<text x="88.5" y="291.5">7</text>
<text x="138.5" y="291.5">6</text>
<text x="188.5" y="291.5">5</text>
<text x="238.5" y="291.5">4</text>
<text x="288.5" y="291.5">3</text>
<text x="338.5" y="291.5">2</text>
<text x="386" y="291.5">1</text>
</g>
<g font-size="4.7" fill="#808080">
<text x="116.5" y="39.1">450.80</text>
<text x="47.7" y="93" transform="rotate(-90 47.7 93)">300.80</text>
<text x="102.4" y="224.9">300.40</text>
</g>
<g font-size="4.7">
<text x="264.8" y="76.4">Note: Torsion spring sits inside catapult arm, threaded onto</text>
<text x="264.8" y="80.9">central hinge. One end presses on upper edge of inside of</text>
<text x="264.8" y="85.4">arm, other presses against the floor through a slot in the arm.</text>
<text x="308.6" y="106.4">F</text>
<text x="282.5" y="119.1">SCALE 1 : 1</text>
<text x="359.3" y="224.2">A-A</text>
</g>
<text font-size="3.9" x="400.9" y="275.5">A3</text>
<g font-size="2.1">
<text x="238.9" y="255.3">Arabella Simpson</text>
<text x="274.9" y="255.3">14/05/2026</text>
</g>
<g font-size="2">
<text x="230.6" y="234.6">UNLESS OTHERWISE SPECIFIED:</text>
<text x="230.6" y="237.1">DIMENSIONS ARE IN MILLIMETERS</text>
<text x="230.6" y="239.6">SURFACE FINISH:</text>
<text x="264.4" y="234.6">FINISH:</text>
<text x="311.3" y="234.5">DEBURR AND</text>
<text x="311.3" y="237">BREAK SHARP</text>
<text x="311.3" y="239.5">EDGES</text>
<text x="342.6" y="236">DO NOT SCALE DRAWING</text>
<text x="383.3" y="236.2">REVISION</text>
<text x="230.6" y="242.1">TOLERANCES:</text>
<text x="232.2" y="244.6">LINEAR:</text>
<text x="232.2" y="247.1">ANGULAR:</text>
<text x="244.3" y="252">NAME</text>
<text x="260" y="251.9">SIGNATURE</text>
<text x="277.2" y="251.9">DATE</text>
<text x="330.1" y="251.9">TITLE:</text>
<text x="230.6" y="256.1">DRAWN</text>
<text x="230.9" y="260.3">CHK'D</text>
<text x="230.4" y="264.4">APPV'D</text>
<text x="231.1" y="268.8">MFG</text>
<text x="231.5" y="273">Q.A</text>
<text x="285.6" y="272.5">MATERIAL:</text>
<text x="330" y="272.5">DWG NO.</text>
<text x="285.6" y="285.5">WEIGHT:</text>
<text x="330.1" y="285.6">SCALE:1:5</text>
<text x="374.5" y="285.6">SHEET 1 OF 14</text>
</g>
</svg>
